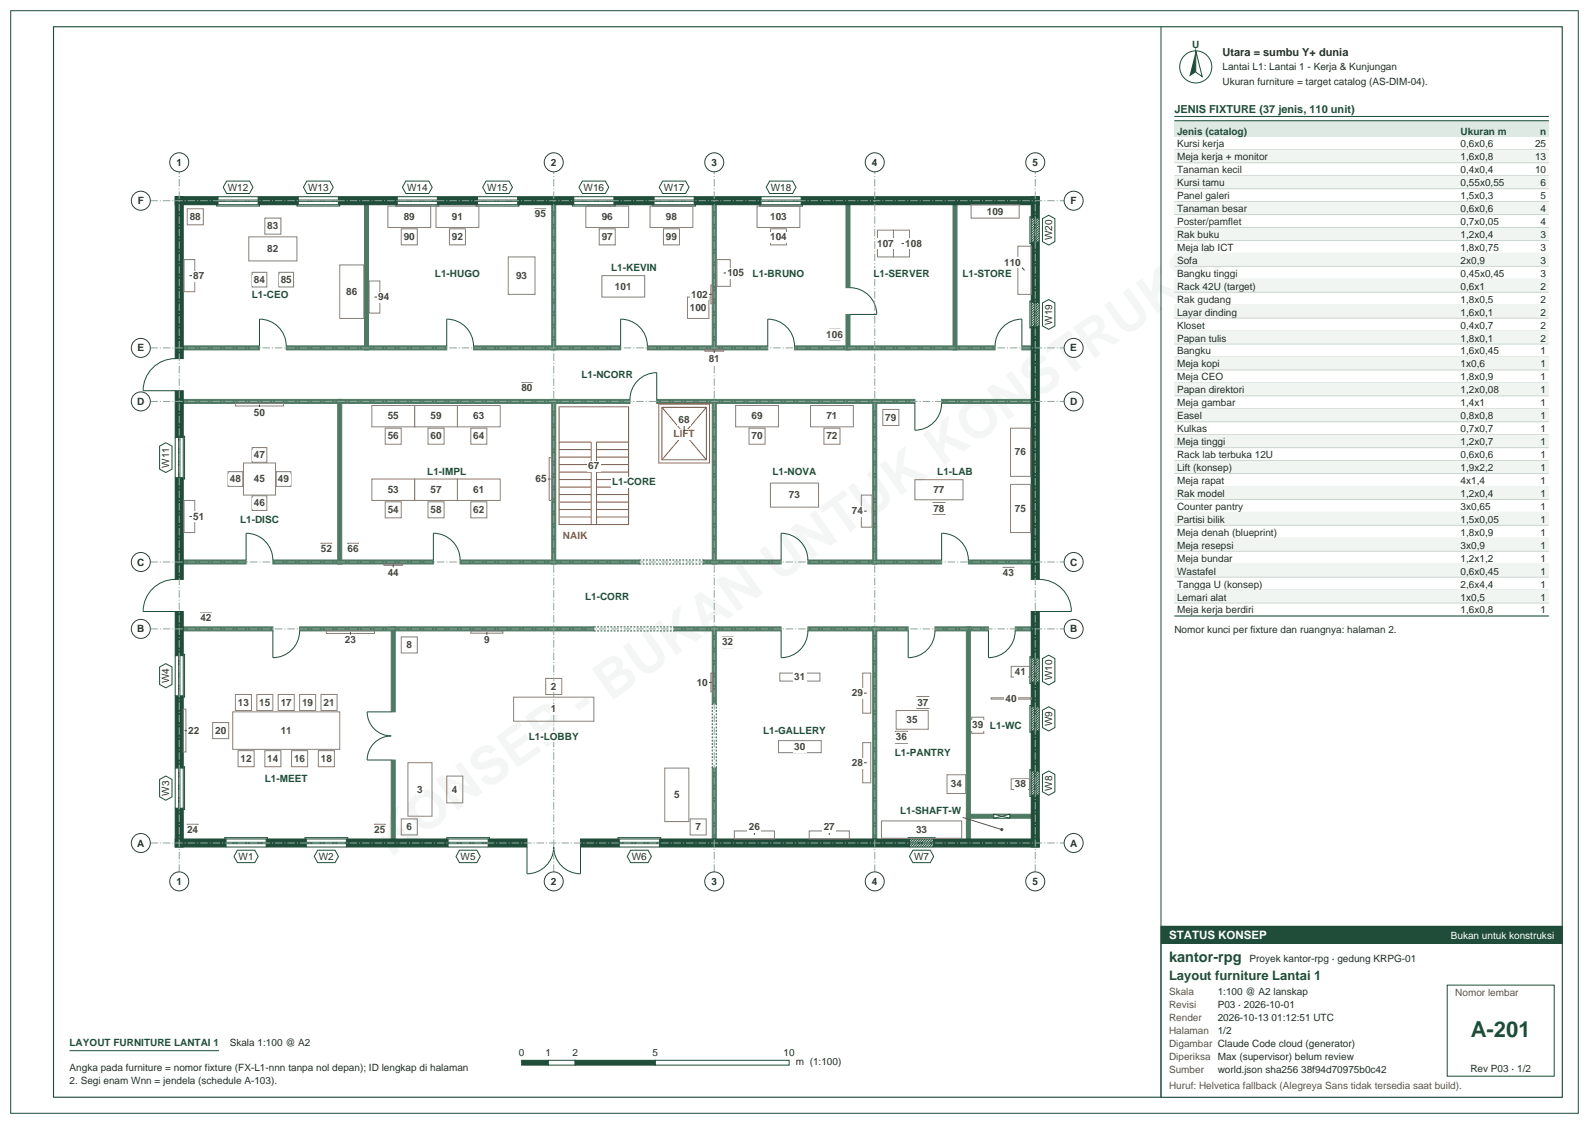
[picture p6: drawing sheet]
<svg xmlns="http://www.w3.org/2000/svg" width="594mm" height="420mm" viewBox="0 0 594 420" stroke-linecap="round" stroke-linejoin="round" font-family="sans-serif">
<g fill="#4e7a64" stroke="#4e7a64" stroke-width=".37">
<path d="M66.3 234.2h35.7v1.5h-35.7z" fill-rule="evenodd"/>
<path d="M112 234.2h110v1.5h-110z" fill-rule="evenodd"/>
<path d="M252 234.2h40v1.5h-40z" fill-rule="evenodd"/>
<path d="M302 234.2h37.5v1.5h-37.5z" fill-rule="evenodd"/>
<path d="M66.3 209.2h25.7v1.5h-25.7z" fill-rule="evenodd"/>
<path d="M102 209.2h60v1.5h-60z" fill-rule="evenodd"/>
<path d="M172 209.2h67v1.5h-67z" fill-rule="evenodd"/>
<path d="M302 209.2h50v1.5h-50z" fill-rule="evenodd"/>
<path d="M66.3 149.2h169.2v1.5h-169.2z" fill-rule="evenodd"/>
<path d="M245.5 149.2h96.5v1.5h-96.5z" fill-rule="evenodd"/>
<path d="M352 149.2h35.8v1.5h-35.8z" fill-rule="evenodd"/>
<path d="M66.3 129.2h30.7v1.5h-30.7z" fill-rule="evenodd"/>
<path d="M107 129.2h60v1.5h-60z" fill-rule="evenodd"/>
<path d="M177 129.2h55v1.5h-55z" fill-rule="evenodd"/>
<path d="M242 129.2h45v1.5h-45z" fill-rule="evenodd"/>
<path d="M297 129.2h75v1.5h-75z" fill-rule="evenodd"/>
<path d="M126.2 149.2h1.6v61.5h-1.6z" fill-rule="evenodd"/>
<path d="M136.3 74.2h1.4v56.5h-1.4z" fill-rule="evenodd"/>
<path d="M146.2 284h1.6v31.7h-1.6z" fill-rule="evenodd"/>
<path d="M146.2 234.2h1.6v31.8h-1.6z" fill-rule="evenodd"/>
<path d="M206.3 149.2h1.4v61.5h-1.4z" fill-rule="evenodd"/>
<path d="M206.3 74.2h1.4v56.5h-1.4z" fill-rule="evenodd"/>
<path d="M266.3 149.2h1.5v61.5h-1.5z" fill-rule="evenodd"/>
<path d="M266.3 74.2h1.5v56.5h-1.5z" fill-rule="evenodd"/>
<path d="M316.3 74.2h1.5v33.3h-1.5z" fill-rule="evenodd"/>
<path d="M326.2 234.2h1.5v81.5h-1.5z" fill-rule="evenodd"/>
<path d="M326.2 149.2h1.5v61.5h-1.5z" fill-rule="evenodd"/>
<path d="M356.3 74.2h1.4v56.5h-1.4z" fill-rule="evenodd"/>
<path d="M361.3 234.2h1.5v81.5h-1.5z" fill-rule="evenodd"/>
</g>
<g fill="#1f4d3a" stroke="#1f4d3a" stroke-width=".37">
<path d="M65.5 313.5h19v3h-19z" fill-rule="evenodd"/>
<path d="M99.5 313.5h15v3h-15z" fill-rule="evenodd"/>
<path d="M129.5 313.5h38v3h-38z" fill-rule="evenodd"/>
<path d="M246.5 313.5h93.5v3h-93.5z" fill-rule="evenodd"/>
<path d="M349 313.5h39.5v3h-39.5z" fill-rule="evenodd"/>
<path d="M65.5 73.5h16v3h-16z" fill-rule="evenodd"/>
<path d="M96.5 73.5h15v3h-15z" fill-rule="evenodd"/>
<path d="M126.5 73.5h22v3h-22z" fill-rule="evenodd"/>
<path d="M163.5 73.5h15v3h-15z" fill-rule="evenodd"/>
<path d="M193.5 73.5h21v3h-21z" fill-rule="evenodd"/>
<path d="M229.5 73.5h15v3h-15z" fill-rule="evenodd"/>
<path d="M259.5 73.5h25v3h-25z" fill-rule="evenodd"/>
<path d="M299.5 73.5h89v3h-89z" fill-rule="evenodd"/>
<path d="M65.5 302h3v14.5h-3z" fill-rule="evenodd"/>
<path d="M65.5 260h3v27h-3z" fill-rule="evenodd"/>
<path d="M65.5 228.5h3v16.5h-3z" fill-rule="evenodd"/>
<path d="M65.5 178.5h3v38h-3z" fill-rule="evenodd"/>
<path d="M65.5 146h3v17.5h-3z" fill-rule="evenodd"/>
<path d="M65.5 73.5h3v60.5h-3z" fill-rule="evenodd"/>
<path d="M385.5 122h3v94.5h-3z" fill-rule="evenodd"/>
<path d="M385.5 73.5h3v8h-3z" fill-rule="evenodd"/>
</g>
<path d="M65.5 134a12 12 0 0 0-12 12h12M97 129.2v-10a10 10 0 0 1 10 10M65.5 216.5a12 12 0 0 0-12 12h12M92 209.2v-10a10 10 0 0 1 10 10M102 235.7v10a10 10 0 0 0 10-10M84 313.5v-.5h16v.5M84.5 316.5h15M84.5 313.5h15M84.5 315.2h15M84.5 314.7h15" fill="none" stroke="#1f4d3a" stroke-width=".37"/>
<path d="M88.7 317.7h6.6l1.2 2.3-1.2 2.3h-6.6l-1.2-2.3z" fill-rule="evenodd" fill="#fff" stroke="#1f4d3a" stroke-width=".37"/>
<path d="M114 313.5v-.5h16v.5M114.5 316.5h15M114.5 313.5h15M114.5 315.2h15M114.5 314.7h15" fill="none" stroke="#1f4d3a" stroke-width=".37"/>
<path d="M118.7 317.7h6.6l1.2 2.3-1.2 2.3h-6.6l-1.2-2.3z" fill-rule="evenodd" fill="#fff" stroke="#1f4d3a" stroke-width=".37"/>
<path d="M65.5 287v15M66.8 287v15M67.2 287v15M68.5 286.5h.5v16h-.5M68.5 287v15" fill="none" stroke="#1f4d3a" stroke-width=".37"/>
<path d="M59.7 291.2l2.3-1.2 2.3 1.2v6.6l-2.3 1.2-2.3-1.2z" fill-rule="evenodd" fill="#fff" stroke="#1f4d3a" stroke-width=".37"/>
<path d="M65.5 245v15M66.8 245v15M67.2 245v15M68.5 244.5h.5v16h-.5M68.5 245v15" fill="none" stroke="#1f4d3a" stroke-width=".37"/>
<path d="M59.7 249.2l2.3-1.2 2.3 1.2v6.6l-2.3 1.2-2.3-1.2z" fill-rule="evenodd" fill="#fff" stroke="#1f4d3a" stroke-width=".37"/>
<path d="M65.5 163.5v15M66.8 163.5v15M67.2 163.5v15M68.5 163h.5v16h-.5M68.5 163.5v15" fill="none" stroke="#1f4d3a" stroke-width=".37"/>
<path d="M59.7 166.7l2.3-1.3 2.3 1.3v8.6l-2.3 1.3-2.3-1.3z" fill-rule="evenodd" fill="#fff" stroke="#1f4d3a" stroke-width=".37"/>
<path d="M81 76.5v.5h16v-.5M81.5 76.5h15M81.5 73.5h15M81.5 75.2h15M81.5 74.7h15" fill="none" stroke="#1f4d3a" stroke-width=".37"/>
<path d="M84.7 67.7h8.6l1.3 2.3-1.3 2.3h-8.6l-1.3-2.3z" fill-rule="evenodd" fill="#fff" stroke="#1f4d3a" stroke-width=".37"/>
<path d="M111 76.5v.5h16v-.5M111.5 76.5h15M111.5 73.5h15M111.5 75.2h15M111.5 74.7h15" fill="none" stroke="#1f4d3a" stroke-width=".37"/>
<path d="M114.7 67.7h8.6l1.3 2.3-1.3 2.3h-8.6l-1.3-2.3z" fill-rule="evenodd" fill="#fff" stroke="#1f4d3a" stroke-width=".37"/>
<path d="M148 76.5v.5h16v-.5M148.5 76.5h15M148.5 73.5h15M148.5 75.2h15M148.5 74.7h15" fill="none" stroke="#1f4d3a" stroke-width=".37"/>
<path d="M151.7 67.7h8.6l1.3 2.3-1.3 2.3h-8.6l-1.3-2.3z" fill-rule="evenodd" fill="#fff" stroke="#1f4d3a" stroke-width=".37"/>
<path d="M178 76.5v.5h16v-.5M178.5 76.5h15M178.5 73.5h15M178.5 75.2h15M178.5 74.7h15" fill="none" stroke="#1f4d3a" stroke-width=".37"/>
<path d="M181.7 67.7h8.6l1.3 2.3-1.3 2.3h-8.6l-1.3-2.3z" fill-rule="evenodd" fill="#fff" stroke="#1f4d3a" stroke-width=".37"/>
<path d="M214 76.5v.5h16v-.5M214.5 76.5h15M214.5 73.5h15M214.5 75.2h15M214.5 74.7h15" fill="none" stroke="#1f4d3a" stroke-width=".37"/>
<path d="M217.7 67.7h8.6l1.3 2.3-1.3 2.3h-8.6l-1.3-2.3z" fill-rule="evenodd" fill="#fff" stroke="#1f4d3a" stroke-width=".37"/>
<path d="M244 76.5v.5h16v-.5M244.5 76.5h15M244.5 73.5h15M244.5 75.2h15M244.5 74.7h15" fill="none" stroke="#1f4d3a" stroke-width=".37"/>
<path d="M247.7 67.7h8.6l1.3 2.3-1.3 2.3h-8.6l-1.3-2.3z" fill-rule="evenodd" fill="#fff" stroke="#1f4d3a" stroke-width=".37"/>
<path d="M284 76.5v.5h16v-.5M284.5 76.5h15M284.5 73.5h15M284.5 75.2h15M284.5 74.7h15" fill="none" stroke="#1f4d3a" stroke-width=".37"/>
<path d="M287.7 67.7h8.6l1.3 2.3-1.3 2.3h-8.6l-1.3-2.3z" fill-rule="evenodd" fill="#fff" stroke="#1f4d3a" stroke-width=".37"/>
<path d="M385.5 81h-.5v10h.5" fill="none" stroke="#1f4d3a" stroke-width=".37"/>
<path d="M389.7 81.7l2.3-1.3 2.3 1.3v8.6l-2.3 1.3-2.3-1.3z" fill-rule="evenodd" fill="#fff" stroke="#1f4d3a" stroke-width=".37"/>
<g fill="none" stroke="#8a8076" stroke-width=".37">
<path d="M70 78h6v6h-6zM145 77h16v8h-16zM163 77h16v8h-16zM200 78h4v4h-4zM219 77h16v8h-16zM243 77h16v8h-16zM283 77h16v8h-16zM363 76.5h18v5h-18zM68.8 97h4v12h-4zM93 88.5h18v9h-18zM99 81.5h6v6h-6zM127 99h9v20h-9z"/>
<path d="M94.3 101.7h5.4v5.5h-5.4zM104.2 101.7h5.6v5.5h-5.6zM88 150.7h18v1h-18zM85.2 176.2h5.6v5.5h-5.6zM91 173h12v12h-12zM94.3 167.2h5.4v5.5h-5.4zM103.3 176.2h5.4v5.5h-5.4zM68.8 187h4v12h-4zM94.3 185.2h5.4v5.5h-5.4zM120 203h4v4h-4zM130 203h4v4h-4zM75 229h4v4h-4z"/>
<path d="M122 235.7h18v1h-18zM88 259.5h6v6h-6zM96 259.5h6v6h-6zM104 259.5h6v6h-6zM112 259.5h6v6h-6zM120 259.5h6v6h-6zM68.5 265h1v16h-1zM79.5 270h6v6h-6zM87 266h40v14h-40zM89 280.5h6v6h-6zM99 280.5h6v6h-6zM109 280.5h6v6h-6z"/>
<path d="M119 280.5h6v6h-6zM70 308h4v4h-4z"/>
</g>
<path d="M209 152h26v44h-26z" fill="none" stroke="#b5532f" stroke-width=".37"/>
<path d="M67 325.8v-261.6" fill="none" stroke="#8fa99b" stroke-width=".37" stroke-dasharray="2.8 .7 .4 .7" stroke-linecap="butt"/>
<g fill="#fff" stroke="#2f4238" stroke-width=".37">
<circle cx="67" cy="329.4" r="3.6"/>
<circle cx="67" cy="60.6" r="3.6"/>
</g>
<path d="M207 325.8v-261.6" fill="none" stroke="#8fa99b" stroke-width=".37" stroke-dasharray="2.8 .7 .4 .7" stroke-linecap="butt"/>
<g fill="#fff" stroke="#2f4238" stroke-width=".37">
<circle cx="207" cy="329.4" r="3.6"/>
<circle cx="207" cy="60.6" r="3.6"/>
</g>
<path d="M267 325.8v-261.6" fill="none" stroke="#8fa99b" stroke-width=".37" stroke-dasharray="2.8 .7 .4 .7" stroke-linecap="butt"/>
<g fill="#fff" stroke="#2f4238" stroke-width=".37">
<circle cx="267" cy="329.4" r="3.6"/>
<circle cx="267" cy="60.6" r="3.6"/>
</g>
<path d="M327 325.8v-261.6" fill="none" stroke="#8fa99b" stroke-width=".37" stroke-dasharray="2.8 .7 .4 .7" stroke-linecap="butt"/>
<g fill="#fff" stroke="#2f4238" stroke-width=".37">
<circle cx="327" cy="329.4" r="3.6"/>
<circle cx="327" cy="60.6" r="3.6"/>
</g>
<path d="M387 325.8v-261.6" fill="none" stroke="#8fa99b" stroke-width=".37" stroke-dasharray="2.8 .7 .4 .7" stroke-linecap="butt"/>
<g fill="#fff" stroke="#2f4238" stroke-width=".37">
<circle cx="387" cy="329.4" r="3.6"/>
<circle cx="387" cy="60.6" r="3.6"/>
</g>
<path d="M56.2 315h341.6" fill="none" stroke="#8fa99b" stroke-width=".37" stroke-dasharray="2.8 .7 .4 .7" stroke-linecap="butt"/>
<circle cx="52.6" cy="315" r="3.6" fill="#fff" stroke="#2f4238" stroke-width=".37"/>
<path d="M56.2 235h341.6" fill="none" stroke="#8fa99b" stroke-width=".37" stroke-dasharray="2.8 .7 .4 .7" stroke-linecap="butt"/>
<circle cx="52.6" cy="235" r="3.6" fill="#fff" stroke="#2f4238" stroke-width=".37"/>
<path d="M56.2 210h341.6" fill="none" stroke="#8fa99b" stroke-width=".37" stroke-dasharray="2.8 .7 .4 .7" stroke-linecap="butt"/>
<circle cx="52.6" cy="210" r="3.6" fill="#fff" stroke="#2f4238" stroke-width=".37"/>
<path d="M56.2 150h341.6" fill="none" stroke="#8fa99b" stroke-width=".37" stroke-dasharray="2.8 .7 .4 .7" stroke-linecap="butt"/>
<circle cx="52.6" cy="150" r="3.6" fill="#fff" stroke="#2f4238" stroke-width=".37"/>
<path d="M56.2 130h341.6" fill="none" stroke="#8fa99b" stroke-width=".37" stroke-dasharray="2.8 .7 .4 .7" stroke-linecap="butt"/>
<circle cx="52.6" cy="130" r="3.6" fill="#fff" stroke="#2f4238" stroke-width=".37"/>
<path d="M56.2 75h341.6" fill="none" stroke="#8fa99b" stroke-width=".37" stroke-dasharray="2.8 .7 .4 .7" stroke-linecap="butt"/>
<g fill="#fff" stroke="#2f4238" stroke-width=".37">
<circle cx="52.6" cy="75" r="3.6"/>
<circle cx="401.4" cy="75" r="3.6"/>
</g>
<g fill="#fff">
<path d="M98.6 289.4h16.8v3.9h-16.8z" fill-rule="evenodd"/>
<path d="M89.4 192.4h15.2v3.9h-15.2z" fill-rule="evenodd"/>
<path d="M93.8 108.4h14.4v3.9h-14.4z" fill-rule="evenodd"/>
<path d="M104.6 271.2h4.8v3.9h-4.8z" fill-rule="evenodd"/>
<path d="M89.6 281.7h4.8v3.9h-4.8z" fill-rule="evenodd"/>
<path d="M88.6 260.7h4.8v3.9h-4.8z" fill-rule="evenodd"/>
<path d="M99.6 281.7h4.8v3.9h-4.8z" fill-rule="evenodd"/>
<path d="M96.6 260.7h4.8v3.9h-4.8z" fill-rule="evenodd"/>
<path d="M109.6 281.7h4.8v3.9h-4.8z" fill-rule="evenodd"/>
<path d="M104.6 260.7h4.8v3.9h-4.8z" fill-rule="evenodd"/>
<path d="M119.6 281.7h4.8v3.9h-4.8z" fill-rule="evenodd"/>
<path d="M112.6 260.7h4.8v3.9h-4.8z" fill-rule="evenodd"/>
<path d="M80.1 271.2h4.8v3.9h-4.8z" fill-rule="evenodd"/>
<path d="M120.6 260.7h4.8v3.9h-4.8z" fill-rule="evenodd"/>
</g>
<path d="M69 273h1" fill="none" stroke="#4a423b" stroke-width=".37"/>
<path d="M70 271.2h4.9v3.9h-4.9z" fill-rule="evenodd" fill="#fff"/>
<path d="M131 236.2v1" fill="none" stroke="#4a423b" stroke-width=".37"/>
<g fill="#fff">
<path d="M128.6 237.3h4.8v4h-4.8z" fill-rule="evenodd"/>
<path d="M69.6 308.2h4.8v3.9h-4.8z" fill-rule="evenodd"/>
<path d="M74.6 229.2h4.8v3.9h-4.8z" fill-rule="evenodd"/>
<path d="M94.6 177.2h4.8v3.9h-4.8z" fill-rule="evenodd"/>
<path d="M94.6 186.2h4.8v3.9h-4.8z" fill-rule="evenodd"/>
<path d="M94.6 168.2h4.8v3.9h-4.8z" fill-rule="evenodd"/>
<path d="M85.6 177.2h4.8v3.9h-4.8z" fill-rule="evenodd"/>
<path d="M103.6 177.2h4.8v3.9h-4.8z" fill-rule="evenodd"/>
</g>
<path d="M97 151.2v1" fill="none" stroke="#4a423b" stroke-width=".37"/>
<path d="M94.6 152.3h4.8v4h-4.8z" fill-rule="evenodd" fill="#fff"/>
<path d="M70.8 193h1" fill="none" stroke="#4a423b" stroke-width=".37"/>
<g fill="#fff">
<path d="M71.8 191.2h4.9v3.9h-4.9z" fill-rule="evenodd"/>
<path d="M119.6 203.2h4.8v3.9h-4.8z" fill-rule="evenodd"/>
<path d="M129.6 203.2h4.8v3.9h-4.8z" fill-rule="evenodd"/>
<path d="M99.6 91.2h4.8v3.9h-4.8z" fill-rule="evenodd"/>
<path d="M99.6 82.7h4.8v3.9h-4.8z" fill-rule="evenodd"/>
<path d="M94.6 102.7h4.8v3.9h-4.8z" fill-rule="evenodd"/>
<path d="M104.6 102.7h4.8v3.9h-4.8z" fill-rule="evenodd"/>
<path d="M129.1 107.2h4.8v3.9h-4.8z" fill-rule="evenodd"/>
</g>
<path d="M70.8 103h1" fill="none" stroke="#4a423b" stroke-width=".37"/>
<g fill="#fff">
<path d="M71.8 101.2h4.9v3.9h-4.9z" fill-rule="evenodd"/>
<path d="M70.6 79.2h4.8v3.9h-4.8z" fill-rule="evenodd"/>
<path d="M150.6 79.2h4.8v3.9h-4.8z" fill-rule="evenodd"/>
<path d="M168.6 79.2h4.8v3.9h-4.8z" fill-rule="evenodd"/>
<path d="M199.6 78.2h4.8v3.9h-4.8z" fill-rule="evenodd"/>
<path d="M224.6 79.2h4.8v3.9h-4.8z" fill-rule="evenodd"/>
<path d="M248.6 79.2h4.8v3.9h-4.8z" fill-rule="evenodd"/>
<path d="M287.5 79.2h7v3.9h-7z" fill-rule="evenodd"/>
<path d="M368.5 77.2h7v3.9h-7z" fill-rule="evenodd"/>
</g>
<path d="M20 10h564v400h-564z" fill="none" stroke="#1f4d3a" stroke-width=".42"/>
<path d="M4 4h586v412h-586z" fill="none" stroke="#1f4d3a" stroke-width=".37"/>
<path d="M434 346.1h150v63.9h-150z" fill-rule="evenodd" fill="#fff" stroke="#1f4d3a" stroke-width=".37"/>
<path d="M434 346.1h150v6.7h-150z" fill-rule="evenodd" fill="#1f4d3a"/>
<path d="M434 10v400M541 368.1h40v34h-40zM26 392.6h55.9" fill="none" stroke="#1f4d3a" stroke-width=".37"/>
<path d="M195 396.2h10v1.8h-10z" fill-rule="evenodd" fill="#1f4d3a" stroke="#1f4d3a" stroke-width=".37"/>
<path d="M205 396.2h10v1.8h-10z" fill-rule="evenodd" fill="#fff" stroke="#1f4d3a" stroke-width=".37"/>
<path d="M215 396.2h30v1.8h-30z" fill-rule="evenodd" fill="#1f4d3a" stroke="#1f4d3a" stroke-width=".37"/>
<path d="M245 396.2h50v1.8h-50z" fill-rule="evenodd" fill="#fff" stroke="#1f4d3a" stroke-width=".37"/>
<circle cx="447" cy="25" r="6" fill="none" stroke="#1f4d3a" stroke-width=".37"/>
<path d="M447 19v8l-2.4 1.6z" fill="#1f4d3a"/>
<path d="M447 19l2.4 9.6-2.4-1.6z" fill="#fff" stroke="#1f4d3a" stroke-width=".37"/>
<path d="M439 43.5h140" fill="none" stroke="#1f4d3a" stroke-width=".37"/>
<path d="M439 45.1h140v6.1h-140z" fill-rule="evenodd" fill="#dfe9e3"/>
<path d="M439 56h140" fill="none" stroke="#c9d6cf" stroke-width=".37"/>
<path d="M439 56h140v4.8h-140z" fill-rule="evenodd" fill="#f1f5f2"/>
<path d="M439 60.8h140M439 65.7h140" fill="none" stroke="#c9d6cf" stroke-width=".37"/>
<path d="M439 65.7h140v4.8h-140z" fill-rule="evenodd" fill="#f1f5f2"/>
<path d="M439 70.5h140M439 75.3h140" fill="none" stroke="#c9d6cf" stroke-width=".37"/>
<path d="M439 75.3h140v4.9h-140z" fill-rule="evenodd" fill="#f1f5f2"/>
<path d="M439 80.2h140M439 85h140" fill="none" stroke="#c9d6cf" stroke-width=".37"/>
<path d="M439 85h140v4.9h-140z" fill-rule="evenodd" fill="#f1f5f2"/>
<path d="M439 89.9h140M439 94.7h140" fill="none" stroke="#c9d6cf" stroke-width=".37"/>
<path d="M439 94.7h140v4.8h-140z" fill-rule="evenodd" fill="#f1f5f2"/>
<path d="M439 99.5h140M439 104.4h140" fill="none" stroke="#c9d6cf" stroke-width=".37"/>
<path d="M439 104.4h140v4.8h-140z" fill-rule="evenodd" fill="#f1f5f2"/>
<path d="M439 109.2h140M439 114.1h140" fill="none" stroke="#c9d6cf" stroke-width=".37"/>
<path d="M439 114.1h140v4.8h-140z" fill-rule="evenodd" fill="#f1f5f2"/>
<path d="M439 118.9h140M439 123.7h140" fill="none" stroke="#c9d6cf" stroke-width=".37"/>
<path d="M439 123.7h140v4.9h-140z" fill-rule="evenodd" fill="#f1f5f2"/>
<path d="M439 128.6h140M439 133.4h140" fill="none" stroke="#c9d6cf" stroke-width=".37"/>
<path d="M439 133.4h140v4.8h-140z" fill-rule="evenodd" fill="#f1f5f2"/>
<path d="M439 138.2h140M439 143.1h140" fill="none" stroke="#c9d6cf" stroke-width=".37"/>
<path d="M439 143.1h140v4.8h-140z" fill-rule="evenodd" fill="#f1f5f2"/>
<path d="M439 147.9h140M439 152.8h140" fill="none" stroke="#c9d6cf" stroke-width=".37"/>
<path d="M439 152.8h140v4.8h-140z" fill-rule="evenodd" fill="#f1f5f2"/>
<path d="M439 157.6h140M439 162.4h140" fill="none" stroke="#c9d6cf" stroke-width=".37"/>
<path d="M439 162.4h140v4.9h-140z" fill-rule="evenodd" fill="#f1f5f2"/>
<path d="M439 167.3h140M439 172.1h140" fill="none" stroke="#c9d6cf" stroke-width=".37"/>
<path d="M439 172.1h140v4.9h-140z" fill-rule="evenodd" fill="#f1f5f2"/>
<path d="M439 177h140M439 181.8h140" fill="none" stroke="#c9d6cf" stroke-width=".37"/>
<path d="M439 181.8h140v4.8h-140z" fill-rule="evenodd" fill="#f1f5f2"/>
<path d="M439 186.6h140M439 191.5h140" fill="none" stroke="#c9d6cf" stroke-width=".37"/>
<path d="M439 191.5h140v4.8h-140z" fill-rule="evenodd" fill="#f1f5f2"/>
<path d="M439 196.3h140M439 201.1h140" fill="none" stroke="#c9d6cf" stroke-width=".37"/>
<path d="M439 201.1h140v4.9h-140z" fill-rule="evenodd" fill="#f1f5f2"/>
<path d="M439 206h140M439 210.8h140" fill="none" stroke="#c9d6cf" stroke-width=".37"/>
<path d="M439 210.8h140v4.9h-140z" fill-rule="evenodd" fill="#f1f5f2"/>
<path d="M439 215.7h140M439 220.5h140" fill="none" stroke="#c9d6cf" stroke-width=".37"/>
<path d="M439 220.5h140v4.8h-140z" fill-rule="evenodd" fill="#f1f5f2"/>
<path d="M439 225.3h140M439 230.2h140" fill="none" stroke="#c9d6cf" stroke-width=".37"/>
<path d="M439 45.1h140M439 230.2h140" fill="none" stroke="#1f4d3a" stroke-width=".37"/>
<text font-size="19.8" fill="#fff" x="145.8" y="320.8" transform="rotate(-35 145.8 320.8)">KONSEP - BUKAN UNTUK KONSTRUKSI</text>
<text font-size="8.2" fill="#1f4d3a" x="549.8" y="387.6">A-201</text>
<text font-size="5.4" fill="#1f4d3a" x="437" y="359.4">kantor-rpg</text>
<text font-size="4.9" fill="#1f4d3a" x="437" y="366.1">Layout furniture Lantai 1</text>
<text font-size="4.3" fill="#fff" x="437" y="351">STATUS KONSEP</text>
<text font-size="4.1" fill="#22302a" x="457" y="20.7">Utara = sumbu Y+ dunia</text>
<text font-size="4.1" fill="#1f4d3a" x="439" y="42.1">JENIS FIXTURE (37 jenis, 110 unit)</text>
<g font-size="3.7" fill="#1f4d3a">
<text x="445.7" y="17.8">U</text>
<text x="440" y="50.4">Jenis (catalog)</text>
<text x="546" y="50.4">Ukuran m</text>
<text x="575.7" y="50.4">n</text>
<text x="228.5" y="101.3">L1-KEVIN</text>
<text x="162.6" y="103.3">L1-HUGO</text>
<text x="281.3" y="103.3">L1-BRUNO</text>
<text x="326.5" y="103.3">L1-SERVER</text>
<text x="359.8" y="103.3">L1-STORE</text>
<text x="94.1" y="111.3">L1-CEO</text>
<text x="217.3" y="141.3">L1-NCORR</text>
<text x="159.7" y="177.3">L1-IMPL</text>
<text x="288.8" y="177.3">L1-NOVA</text>
<text x="350.4" y="177.3">L1-LAB</text>
<text x="228.8" y="181.3">L1-CORE</text>
<text x="89.7" y="195.3">L1-DISC</text>
<text x="218.7" y="224.3">L1-CORR</text>
<text x="285.3" y="274.3">L1-GALLERY</text>
<text x="370.1" y="272.3">L1-WC</text>
<text x="197.7" y="276.3">L1-LOBBY</text>
<text x="334.5" y="282.3">L1-PANTRY</text>
<text x="99" y="292.3">L1-MEET</text>
<text x="336.5" y="304.2">L1-SHAFT-W</text>
<text x="26" y="391">LAYOUT FURNITURE LANTAI 1</text>
</g>
<g font-size="3.7" fill="#22302a">
<text x="457" y="26.2">Lantai L1: Lantai 1 - Kerja &amp; Kunjungan</text>
<text x="457" y="31.7">Ukuran furniture = target catalog (AS-DIM-04).</text>
<text x="440" y="55">Kursi kerja</text>
<text x="440" y="59.9">Meja kerja + monitor</text>
<text x="546" y="55">0,6x0,6</text>
<text x="546" y="59.9">1,6x0,8</text>
<text x="573.8" y="55">25</text>
<text x="573.8" y="59.9">13</text>
<text x="66" y="62">1</text>
<text x="206" y="62">2</text>
<text x="266" y="62">3</text>
<text x="326" y="62">4</text>
<text x="386" y="62">5</text>
<text x="440" y="64.7">Tanaman kecil</text>
<text x="546" y="64.7">0,4x0,4</text>
<text x="573.8" y="64.7">10</text>
<text x="85.2" y="71.3">W12</text>
<text x="115.2" y="71.3">W13</text>
<text x="152.2" y="71.3">W14</text>
<text x="182.2" y="71.3">W15</text>
<text x="218.2" y="71.3">W16</text>
<text x="248.2" y="71.3">W17</text>
<text x="288.2" y="71.3">W18</text>
<text x="440" y="69.6">Kursi tamu</text>
<text x="546" y="69.6">0,55x0,55</text>
<text x="575.9" y="69.6">6</text>
<text x="51.5" y="76.3">F</text>
<text x="400.2" y="76.3">F</text>
<text x="440" y="74.4">Panel galeri</text>
<text x="546" y="74.4">1,5x0,3</text>
<text x="575.9" y="74.4">5</text>
<text x="440" y="79.2">Tanaman besar</text>
<text x="546" y="79.2">0,6x0,6</text>
<text x="575.9" y="79.2">4</text>
<text x="393.3" y="89.8" transform="rotate(-90 393.3 89.8)">W20</text>
<text x="440" y="84.1">Poster/pamflet</text>
<text x="440" y="88.9">Rak buku</text>
<text x="546" y="84.1">0,7x0,05</text>
<text x="546" y="88.9">1,2x0,4</text>
<text x="575.9" y="84.1">4</text>
<text x="575.9" y="88.9">3</text>
<text x="440" y="93.7">Meja lab ICT</text>
<text x="546" y="93.7">1,8x0,75</text>
<text x="575.9" y="93.7">3</text>
<text x="440" y="98.6">Sofa</text>
<text x="546" y="98.6">2x0,9</text>
<text x="575.9" y="98.6">3</text>
<text x="440" y="103.4">Bangku tinggi</text>
<text x="546" y="103.4">0,45x0,45</text>
<text x="575.9" y="103.4">3</text>
<text x="440" y="108.3">Rack 42U (target)</text>
<text x="440" y="113.1">Rak gudang</text>
<text x="546" y="108.3">0,6x1</text>
<text x="546" y="113.1">1,8x0,5</text>
<text x="575.9" y="108.3">2</text>
<text x="575.9" y="113.1">2</text>
<text x="440" y="117.9">Layar dinding</text>
<text x="546" y="117.9">1,6x0,1</text>
<text x="575.9" y="117.9">2</text>
<text x="393.3" y="121.3" transform="rotate(-90 393.3 121.3)">W19</text>
<text x="440" y="122.8">Kloset</text>
<text x="546" y="122.8">0,4x0,7</text>
<text x="575.9" y="122.8">2</text>
<text x="51.4" y="131.3">E</text>
<text x="400.1" y="131.3">E</text>
<text x="440" y="127.6">Papan tulis</text>
<text x="546" y="127.6">1,8x0,1</text>
<text x="575.9" y="127.6">2</text>
<text x="440" y="132.5">Bangku</text>
<text x="440" y="137.3">Meja kopi</text>
<text x="546" y="132.5">1,6x0,45</text>
<text x="546" y="137.3">1x0,6</text>
<text x="575.9" y="132.5">1</text>
<text x="575.9" y="137.3">1</text>
<text x="440" y="142.1">Meja CEO</text>
<text x="546" y="142.1">1,8x0,9</text>
<text x="575.9" y="142.1">1</text>
<text x="440" y="147">Papan direktori</text>
<text x="546" y="147">1,2x0,08</text>
<text x="575.9" y="147">1</text>
<text x="51.3" y="151.3">D</text>
<text x="400" y="151.3">D</text>
<text x="440" y="151.8">Meja gambar</text>
<text x="546" y="151.8">1,4x1</text>
<text x="575.9" y="151.8">1</text>
<text x="440" y="156.7">Easel</text>
<text x="440" y="161.5">Kulkas</text>
<text x="546" y="156.7">0,8x0,8</text>
<text x="546" y="161.5">0,7x0,7</text>
<text x="575.9" y="156.7">1</text>
<text x="575.9" y="161.5">1</text>
<text x="440" y="166.3">Meja tinggi</text>
<text x="546" y="166.3">1,2x0,7</text>
<text x="575.9" y="166.3">1</text>
<text x="440" y="171.2">Rack lab terbuka 12U</text>
<text x="546" y="171.2">0,6x0,6</text>
<text x="575.9" y="171.2">1</text>
<text x="63.3" y="174.8" transform="rotate(-90 63.3 174.8)">W11</text>
<text x="440" y="176">Lift (konsep)</text>
<text x="546" y="176">1,9x2,2</text>
<text x="575.9" y="176">1</text>
<text x="440" y="180.8">Meja rapat</text>
<text x="440" y="185.7">Rak model</text>
<text x="546" y="180.8">4x1,4</text>
<text x="546" y="185.7">1,2x0,4</text>
<text x="575.9" y="180.8">1</text>
<text x="575.9" y="185.7">1</text>
<text x="440" y="190.5">Counter pantry</text>
<text x="546" y="190.5">3x0,65</text>
<text x="575.9" y="190.5">1</text>
<text x="440" y="195.4">Partisi bilik</text>
<text x="546" y="195.4">1,5x0,05</text>
<text x="575.9" y="195.4">1</text>
<text x="440" y="200.2">Meja denah (blueprint)</text>
<text x="546" y="200.2">1,8x0,9</text>
<text x="575.9" y="200.2">1</text>
<text x="440" y="205">Meja resepsi</text>
<text x="440" y="209.9">Meja bundar</text>
<text x="546" y="205">3x0,9</text>
<text x="546" y="209.9">1,2x1,2</text>
<text x="575.9" y="205">1</text>
<text x="575.9" y="209.9">1</text>
<text x="51.3" y="211.3">C</text>
<text x="400" y="211.3">C</text>
<text x="440" y="214.7">Wastafel</text>
<text x="546" y="214.7">0,6x0,45</text>
<text x="575.9" y="214.7">1</text>
<text x="440" y="219.6">Tangga U (konsep)</text>
<text x="546" y="219.6">2,6x4,4</text>
<text x="575.9" y="219.6">1</text>
<text x="440" y="224.4">Lemari alat</text>
<text x="546" y="224.4">1x0,5</text>
<text x="575.9" y="224.4">1</text>
<text x="440" y="229.2">Meja kerja berdiri</text>
<text x="546" y="229.2">1,6x0,8</text>
<text x="575.9" y="229.2">1</text>
<text x="51.3" y="236.3">B</text>
<text x="400" y="236.3">B</text>
<text x="439" y="236.5">Nomor kunci per fixture dan ruangnya: halaman 2.</text>
<text x="63.3" y="255.3" transform="rotate(-90 63.3 255.3)">W4</text>
<text x="393.3" y="254.2" transform="rotate(-90 393.3 254.2)">W10</text>
<text x="393.3" y="271.4" transform="rotate(-90 393.3 271.4)">W9</text>
<text x="63.3" y="297.3" transform="rotate(-90 63.3 297.3)">W3</text>
<text x="393.3" y="295.4" transform="rotate(-90 393.3 295.4)">W8</text>
<text x="51.3" y="316.3">A</text>
<text x="400" y="316.3">A</text>
<text x="89.2" y="321.3">W1</text>
<text x="119.2" y="321.3">W2</text>
<text x="172.2" y="321.3">W5</text>
<text x="236.2" y="321.3">W6</text>
<text x="341.7" y="321.3">W7</text>
<text x="66" y="330.7">1</text>
<text x="206" y="330.7">2</text>
<text x="266" y="330.7">3</text>
<text x="326" y="330.7">4</text>
<text x="386" y="330.7">5</text>
<text x="467.1" y="359.4">Proyek kantor-rpg · gedung KRPG-01</text>
<text x="455.2" y="371.8">1:100 @ A2 lanskap</text>
<text x="455.2" y="376.6">P03 · 2026-10-01</text>
<text x="455.2" y="381.5">2026-10-13 01:12:51 UTC</text>
<text x="455.2" y="386.3">1/2</text>
<text x="85.9" y="390.7">Skala 1:100 @ A2</text>
<text x="194" y="394.7">0</text>
<text x="204" y="394.7">1</text>
<text x="214" y="394.7">2</text>
<text x="244" y="394.7">5</text>
<text x="292.9" y="394.7">10</text>
<text x="26" y="400.3">Angka pada furniture = nomor fixture (FX-L1-nnn tanpa nol depan); ID lengkap di halaman</text>
<text x="297.5" y="397.8">m (1:100)</text>
<text x="455.2" y="396.1">Max (supervisor) belum review</text>
<text x="455.2" y="400.9">world.json sha256 38f94d70975b0c42</text>
<text x="549.7" y="400.4">Rev P03 · 1/2</text>
<text x="26" y="404.9">2. Segi enam Wnn = jendela (schedule A-103).</text>
</g>
<g font-size="3.7" fill="#4a423b">
<text x="70.9" y="82.2">88</text>
<text x="150.9" y="82.2">89</text>
<text x="168.9" y="82.2">91</text>
<text x="199.9" y="81.2">95</text>
<text x="224.9" y="82.2">96</text>
<text x="248.9" y="82.2">98</text>
<text x="287.9" y="82.2">103</text>
<text x="368.9" y="80.2">109</text>
<text x="99.9" y="85.7">83</text>
<text x="150.9" y="89.7">90</text>
<text x="168.9" y="89.7">92</text>
<text x="224.9" y="89.7">97</text>
<text x="248.9" y="89.7">99</text>
<text x="287.9" y="89.7">104</text>
<text x="99.9" y="94.2">82</text>
<text x="327.9" y="92.2">107</text>
<text x="338.4" y="92.2">108</text>
<text x="375.4" y="99.2">110</text>
<text x="72.2" y="104.2">87</text>
<text x="94.9" y="105.7">84</text>
<text x="104.9" y="105.7">85</text>
<text x="192.9" y="104.2">93</text>
<text x="271.9" y="103.2">105</text>
<text x="129.4" y="110.2">86</text>
<text x="141.4" y="112.2">94</text>
<text x="229.9" y="108.2">101</text>
<text x="258.4" y="111.2">102</text>
<text x="257.9" y="116.2">100</text>
<text x="308.9" y="126.2">106</text>
<text x="264.9" y="135.1">81</text>
<text x="194.9" y="146.2">80</text>
<text x="94.9" y="155.3">50</text>
<text x="144.9" y="156.7">55</text>
<text x="160.9" y="156.7">59</text>
<text x="176.9" y="156.7">63</text>
<text x="253.7" y="158.2">68</text>
<text x="280.9" y="156.7">69</text>
<text x="308.9" y="156.7">71</text>
<text x="330.9" y="157.2">79</text>
<text x="144.9" y="164.2">56</text>
<text x="160.9" y="164.2">60</text>
<text x="176.9" y="164.2">64</text>
<text x="280.9" y="164.2">70</text>
<text x="308.9" y="164.2">72</text>
<text x="94.9" y="171.2">47</text>
<text x="379.4" y="170.2">76</text>
<text x="219.9" y="175.2">67</text>
<text x="85.9" y="180.2">48</text>
<text x="94.9" y="180.2">45</text>
<text x="103.9" y="180.2">49</text>
<text x="144.9" y="184.2">53</text>
<text x="160.9" y="184.2">57</text>
<text x="176.9" y="184.2">61</text>
<text x="200.2" y="180.2">65</text>
<text x="348.9" y="184.2">77</text>
<text x="94.9" y="189.2">46</text>
<text x="144.9" y="191.7">54</text>
<text x="160.9" y="191.7">58</text>
<text x="176.9" y="191.7">62</text>
<text x="294.9" y="186.2">73</text>
<text x="348.9" y="191.2">78</text>
<text x="379.4" y="191.2">75</text>
<text x="72.2" y="194.2">51</text>
<text x="318.4" y="192.2">74</text>
<text x="119.9" y="206.2">52</text>
<text x="129.9" y="206.2">66</text>
<text x="144.9" y="215.1">44</text>
<text x="374.9" y="215.2">43</text>
<text x="74.9" y="232.2">42</text>
<text x="128.9" y="240.3">23</text>
<text x="152" y="242.2">8</text>
<text x="181" y="240.3">9</text>
<text x="269.9" y="241.2">32</text>
<text x="206" y="257.7">2</text>
<text x="260.4" y="256.2">10</text>
<text x="296.9" y="254.2">31</text>
<text x="379.4" y="252.2">41</text>
<text x="88.9" y="263.7">13</text>
<text x="96.9" y="263.7">15</text>
<text x="104.9" y="263.7">17</text>
<text x="112.9" y="263.7">19</text>
<text x="120.9" y="263.7">21</text>
<text x="318.4" y="260.2">29</text>
<text x="342.9" y="263.7">37</text>
<text x="375.9" y="262.2">40</text>
<text x="206" y="266.2">1</text>
<text x="70.4" y="274.2">22</text>
<text x="80.4" y="274.2">20</text>
<text x="104.9" y="274.2">11</text>
<text x="338.9" y="270.2">35</text>
<text x="363.4" y="272.2">39</text>
<text x="296.9" y="280.2">30</text>
<text x="334.9" y="276.7">36</text>
<text x="89.9" y="284.7">12</text>
<text x="99.9" y="284.7">14</text>
<text x="109.9" y="284.7">16</text>
<text x="119.9" y="284.7">18</text>
<text x="318.4" y="286.2">28</text>
<text x="156" y="296.2">3</text>
<text x="169" y="296.2">4</text>
<text x="252" y="298.2">5</text>
<text x="355.4" y="294.2">34</text>
<text x="379.4" y="294.2">38</text>
<text x="69.9" y="311.2">24</text>
<text x="139.9" y="311.2">25</text>
<text x="152" y="310.2">6</text>
<text x="260" y="310.2">7</text>
<text x="279.9" y="310.2">26</text>
<text x="307.9" y="310.2">27</text>
<text x="342.4" y="311.2">33</text>
</g>
<g font-size="3.7" fill="#b5532f">
<text x="251.8" y="163.3">LIFT</text>
<text x="210.4" y="201.5">NAIK</text>
</g>
<text font-size="3.7" fill="#fff" x="542.3" y="351">Bukan untuk konstruksi</text>
<g font-size="3.7" fill="#5a524b">
<text x="437" y="371.8">Skala</text>
<text x="437" y="376.6">Revisi</text>
<text x="544" y="372.2">Nomor lembar</text>
<text x="437" y="381.5">Render</text>
<text x="437" y="386.3">Halaman</text>
<text x="437" y="391.2">Digambar Claude Code cloud (generator)</text>
<text x="437" y="396.1">Diperiksa</text>
<text x="437" y="400.9">Sumber</text>
<text x="437" y="406.8">Huruf: Helvetica fallback (Alegreya Sans tidak tersedia saat build).</text>
</g>
</svg>
